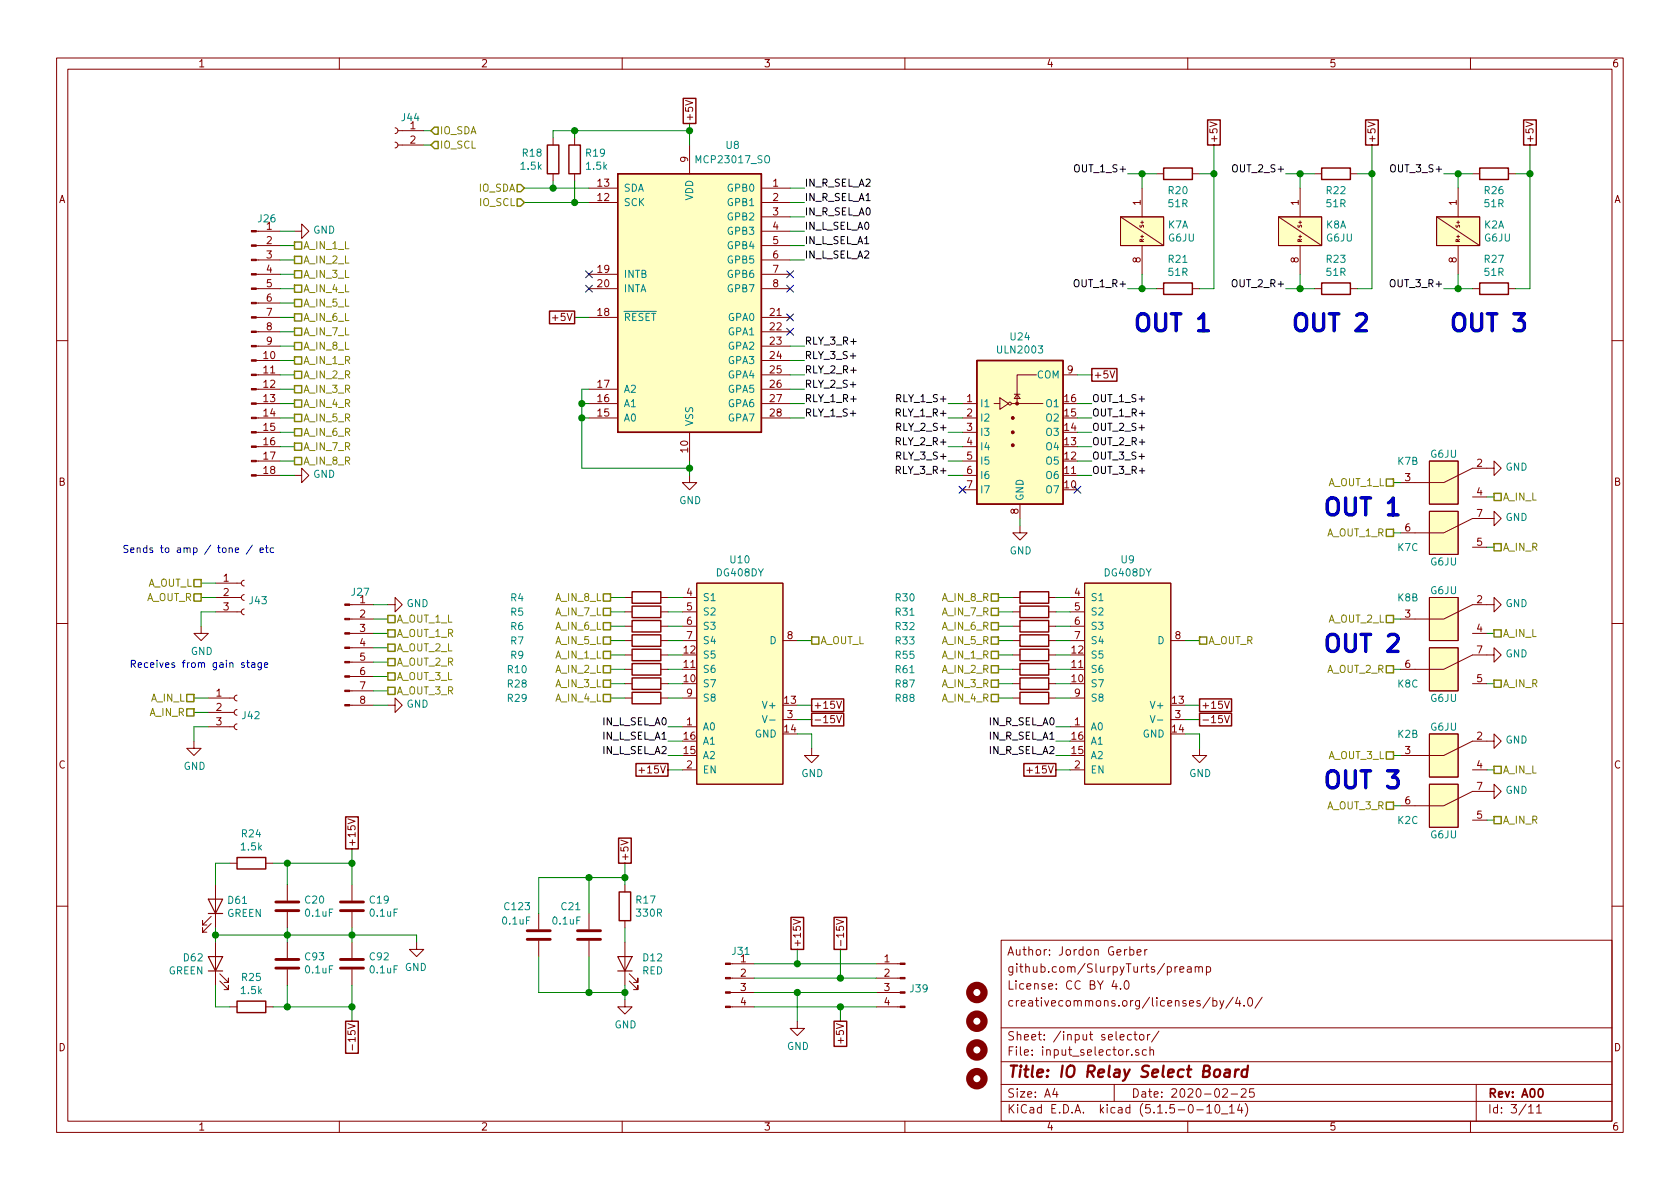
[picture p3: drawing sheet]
<svg xmlns="http://www.w3.org/2000/svg" width="297mm" height="210mm" viewBox="0 0 297 210" stroke-linecap="round" stroke-linejoin="round" font-family="sans-serif">
<g fill="none" stroke="#840000" stroke-width=".18">
<path d="M10 10.3h277v189.9h-277zM12 12.2h273v186.1h-273zM60 10.3v1.9M110 10.3v1.9M121.2 17.7l1.3 .5-1.3 .4M160 10.3v1.9M210 10.3v1.9M260 10.3v1.9M69.8 25.1l.4 .2 .2 .2-.2 .5-.4 .2M69.8 22.6l.4 .1 .2 .3-.2 .4-.4 .2M70.4 25.6h4.5M70.4 23.1h4.5"/>
<path d="M97.8 24.4v1.2M97.8 30.7v1.3M101.6 24.4v1.2M101.6 30.7v1.3M104.1 33.3h5.1M104.1 35.8h5.1M121.9 25.6v5.1M134.6 33.3h5.1M134.6 35.8h5.1M134.6 38.3h5.1M198.1 38.3h7.6v5.1h-7.6zM198.1 38.3l7.6 5.1"/>
<path d="M201.9 33.3v5M204.5 30.7h1.2M210.8 30.7h1.3M213.9 21.6l1.3 .4-1.3 .4M226.1 38.3h7.6v5.1h-7.6zM226.1 38.3l7.6 5.1M229.9 33.3v5M232.4 30.7h1.3M238.8 30.7h1.2M241.9 21.6l1.2 .4-1.2 .4M254 38.3h7.6v5.1h-7.6zM254 38.3l7.6 5.1"/>
<path d="M257.8 33.3v5M260.3 30.7h1.3M266.7 30.7h1.3M269.8 21.6l1.3 .4-1.3 .4M45.3 58.7h4.2M45.3 56.1h4.2M45.3 53.6h4.2M45.3 51h4.2M45.3 48.5h4.2M45.3 46h4.2M45.3 43.4h4.2M45.3 40.9h4.2"/>
<path d="M52.1 40.9h1.2v-1.3l1.3 1.3-1.3 1.3v-1.3M104.1 56.1h5.1M104.1 51h5.1M104.1 48.5h5.1M134.6 58.7h5.1M134.6 56.1h5.1M134.6 51h5.1M134.6 48.5h5.1M134.6 46h5.1M134.6 43.4h5.1M134.6 40.9h5.1M201.9 43.4v5.1"/>
<path d="M204.5 51h1.2M210.8 51h1.3M229.9 43.4v5.1M232.4 51h1.3M238.8 51h1.2M257.8 43.4v5.1M260.3 51h1.3M266.7 51h1.3M10 60.2h2M45.3 79h4.2M45.3 76.4h4.2M45.3 73.9h4.2"/>
<path d="M45.3 71.4h4.2M45.3 68.8h4.2M45.3 66.3h4.2M45.3 63.7h4.2M45.3 61.2h4.2M104.1 73.9h5.1M104.1 71.4h5.1M104.1 68.8h5.1M121.9 76.4v5.1M134.6 73.9h5.1M134.6 71.4h5.1M134.6 68.8h5.1"/>
<path d="M134.6 66.3h5.1M134.6 63.7h5.1M134.6 61.2h5.1M170.2 79h2.5M170.2 76.4h2.5M170.2 73.9h2.5M170.2 71.4h2.5M175.8 71.4h1M176.8 70.4l1.5 1-1.5 1zM178.8 71.4h5.6M179.3 69.7h1M179.8 69.7l.5 .8h-1z"/>
<path d="M183.3 66.3h-3.5v5.1M188 66.3h2.5M196.3 65.6l.4 1.2 .4-1.2M285 60.2h2M45.3 84.1h4.2M45.3 81.5h4.2M52.1 84.1h1.2v-1.3l1.3 1.3-1.3 1.2v-1.2M121.9 84.1v1.2h1.3l-1.3 1.3-1.3-1.3h1.3M170.2 84.1h2.5M170.2 81.5h2.5M170.2 86.6h2.5M180.3 93v1.2h1.3l-1.3 1.3-1.2-1.3h1.2"/>
<path d="M180.3 89.1v2.6M252.7 81.5h5.1v7.6h-5.1zM252.7 90.4h5.1v7.6h-5.1zM260.3 87.9h2.6M260.3 96.8h2.6M264.2 82.8v1.3l1.2-1.3-1.2-1.3v1.3h-3.9l-5 2.5h-7.7M264.2 91.7v1.3l1.2-1.3-1.2-1.3v1.3h-3.9l-5 2.5h-7.7M10 110.3h2M35.6 110.7v1.3h1.2l-1.2 1.3-1.3-1.3h1.3M38.1 108.2h4.6M38.1 105.7h4.6M38.1 103.1h4.6"/>
<path d="M43.2 107.7l-.3 .1-.2 .3 .1 .4 .4 .2M43.2 105.2l-.3 .1-.2 .3 .1 .4 .4 .2M43.2 102.6l-.3 .1-.2 .3 .1 .4 .4 .2M61.8 119.6h4.2M61.8 117.1h4.2M61.8 114.5h4.2M61.8 112h4.2M61.8 109.5h4.2M61.8 106.9h4.2M68.6 106.9h1.2v-1.2l1.3 1.2-1.3 1.3v-1.3M110.5 108.2h1.3M110.5 105.7h1.3"/>
<path d="M110.5 110.7h1.3M110.5 113.3h1.3M110.5 115.8h1.3M110.5 118.4h1.3M116.8 108.2h1.3M116.8 105.7h1.3M116.8 110.7h1.3M116.8 113.3h1.3M116.8 115.8h1.3M116.8 118.4h1.3M120.6 108.2h2.6M120.6 105.7h2.6"/>
<path d="M120.6 110.7h2.6M120.6 113.3h2.6M123.2 103.1h15.2v35.6h-15.2zM138.4 113.3h2.6M179.1 108.2h1.2M179.1 105.7h1.2M179.1 110.7h1.2M179.1 113.3h1.2M179.1 115.8h1.2M179.1 118.4h1.2M185.4 108.2h1.3M185.4 105.7h1.3"/>
<path d="M185.4 110.7h1.3M185.4 113.3h1.3M185.4 115.8h1.3M185.4 118.4h1.3M189.2 108.2h2.6M189.2 105.7h2.6M189.2 110.7h2.6M189.2 113.3h2.6M191.8 103.1h15.2v35.6h-15.2zM207 113.3h2.5M252.7 105.7h5.1v7.6h-5.1zM252.7 114.5h5.1v7.7h-5.1z"/>
<path d="M260.3 112h2.6M264.2 115.8v1.3l1.2-1.3-1.2-1.3v1.3h-3.9l-5 2.6h-7.7M264.2 106.9v1.3l1.2-1.3-1.2-1.2v1.2h-3.9l-5 2.6h-7.7M285 110.3h2M34.3 131.1v1.2h1.3l-1.3 1.3-1.3-1.3h1.3M36.8 128.5h4.6M36.8 123.4h4.6M36.8 126h4.6M41.9 128l-.3 .1-.2 .3 .1 .4 .4 .2M41.9 125.5l-.3 .1-.2 .3 .1 .4 .4 .2M41.9 122.9l-.3 .1-.2 .4 .1 .3 .4 .2M61.8 124.7h4.2"/>
<path d="M61.8 122.2h4.2M68.6 124.7h1.2v-1.3l1.3 1.3-1.3 1.3v-1.3M110.5 123.4h1.3M110.5 120.9h1.3M113 136.2h1M116.8 123.4h1.3M116.8 120.9h1.3M120.6 128.5h2.6M120.6 136.1h2.6M120.6 123.4h2.6M138.4 127.2h2.6M143.5 132.3v1.3h1.3l-1.3 1.3-1.3-1.3h1.3"/>
<path d="M147.9 126.5l.5 1.3 .4-1.3M147.9 124l.5 1.3 .4-1.3M179.1 123.4h1.2M179.1 120.9h1.2M181.6 136.2h.9M185.4 123.4h1.3M185.4 120.9h1.3M189.2 128.5h2.6M189.2 136.1h2.6M189.2 123.4h2.6M207 127.2h2.5M212.1 132.3v1.3h1.3l-1.3 1.3-1.3-1.3h1.3"/>
<path d="M216.5 124l.4 1.3 .5-1.3M216.5 126.5l.4 1.3 .5-1.3M252.7 129.8h5.1v7.6h-5.1zM252.7 138.7h5.1v7.6h-5.1zM260.3 136.1h2.6M260.3 120.9h2.6M264.2 139.9v1.3l1.2-1.3-1.2-1.2v1.2h-3.9l-5 2.6h-7.7M264.2 131.1v1.2l1.2-1.2-1.2-1.3v1.3h-3.9l-5 2.5h-7.7M38.1 156.5v7.6M40.6 152.6h1.3M47 152.6h1.3M50.8 156.5v2.8"/>
<path d="M61.5 144.8l1.3 .4-1.3 .5M62.2 156.5v2.8M109.8 148.6l1.2 .4-1.2 .4M110.5 156.5v1.2M260.3 145h2.6M10 160.2h2M37.3 163.3l-1.5 1.5v-.7v.7h.8M37.3 162l-1.5 1.6v-.8v.8h.8M38.1 166.6v7.6M38.9 173.5l1.5 1.5v-.8v.8h-.8M38.9 172.2l1.5 1.5v-.7v.7h-.8M40.6 178h1.3"/>
<path d="M47 178h1.3M50.8 161.3v2.8M50.8 166.6v2.8M50.8 171.4v2.8M62.2 161.3v2.8M62.2 166.6v2.8M62.2 171.4v2.8M73.7 166.6v1.3h-1.3l1.3 1.3 1.2-1.3h-1.2M95.2 161.5v2.8M95.2 166.4v2.8M104.1 161.5v2.8M104.1 166.4v2.8"/>
<path d="M110.5 176.8v1.2h1.3l-1.3 1.3-1.3-1.3h1.3M110.5 162.8v1.3M110.5 166.6v7.6M111.3 173.5l1.5 1.5v-.8v.8h-.8M111.3 172.2l1.5 1.5v-.7v.7h-.8M129.1 178h4.2M129.1 175.5h4.2M129.1 173h4.2M129.1 170.4h4.2M140.3 162.6l1.2 .4-1.2 .4M147.9 162.6l1.2 .4-1.2 .4M154.9 178h4.3"/>
<path d="M154.9 175.5h4.3M154.9 173h4.3M154.9 170.4h4.3M177 166.3h108v32h-108zM197 173.3l-.4 1.1h1M197.3 173.9v1M198.1 174.8v.1M198.9 173.6l.2-.2a.81 .81 0 0 1 .6 .6 .81 .81 0 0 1-.3 .8l-.1 .1a.79 .79 0 0 1-.4-1.3zM199.8 168l.4-.1 .3 .3-.1 .6-.2 .1-.4-.1M199.8 167.4v1.5M201 168.4l.8-.1-.1-.3-.4-.1-.3 .2 .1 .7h.6M202.4 167.9v1"/>
<path d="M202.8 167.9l-.3 .1-.1 .2M208.2 170.9l-.5 .3M208.6 171.4l.7-.1-.1-.3-.4-.1-.2 .2 .1 .8h.5M210 171h.5l.1 .9M210.6 171.3l-.5 .1-.2 .2 .1 .3h.1h.5M211.3 171.1l.2-.2 .4 .1 .1 .9M211.3 170.9v1M212 171.1l.2-.2 .3 .1 .1 .9M213.3 171l.4-.1 .3 .3v.6l-.3 .1h-.4M213.3 170.9v1.5M214 176.3l-1.3 2M214.5 177l.4-.1 .3 .3-.1 .6-.2 .1-.4-.1"/>
<path d="M214.5 176.4v1.5M215.7 176.9l.3 1M216.4 176.9l-.5 1.4-.2 .1M218 176.3l-1.3 2M218.8 176.3l-.3 1.1h.9M219.2 176.9v1M220 177.8v.1M220.8 176.5l.2-.1a.8 .8 0 0 1 .5 .8 .8 .8 0 0 1-.5 .7 1 1 0 0 1-.2-1.4zM223.2 176.3l-1.3 2M285 160.2h2M60 198.3v1.9M62.3 184.7v1"/>
<path d="M110 198.3v1.9M141 180.6v1.3h1.2l-1.2 1.2-1.3-1.2h1.3M160 198.3v1.9M177 194.8h108M177 191.8h108M177 187.8h108M177 181.8h108M186.5 192.5l-.4 1h1M186.8 193v1M197 191.8v3M200.1 183l-.5-.1-.3 .3 .2 .6h.6M200.1 186.5v.1"/>
<path d="M200.5 182.9h.5M200.7 182.4v1.3l.3 .2M201.3 185.7l-.3-.1-.2 .2v.2l.5 .2v.3h-.5M201.5 183.1l.3-.2 .4 .2v.7l-.2 .1-.5-.1zM202.7 185.7l-.4-.1-.3 .3 .1 .6h.6M202.9 182.9v1M203.3 185.7l.3-.1 .3 .1 .1 .9M203.3 182.9l-.4 .3M203.3 185.1v1.5M204.9 182.3l-1.3 2M210 198.3v1.9M211.6 196.3h1.2"/>
<path d="M213.4 195.8l.4-.5v1.5M213.4 196.8h.8M215 195.4l.3-.1a.94 .94 0 0 1 0 1.5 .8 .8 0 0 1-.6-.6 .8 .8 0 0 1 .3-.8zM216 197h1.1M216.2 192.7l.2-.2h.4l.2 .5-.9 1h.9M217.4 195.8l.4-.5v1.5M217.4 196.8h.8M217.7 193.5h1.1M219.2 195.2l-.4 1.1h.9M219.5 192.7l.2-.2h.3l.3 .2v.3v.2l-.9 .8h.9M219.5 195.8v1M220.2 195.1a1.71 1.71 0 0 1 0 2.3"/>
<path d="M221.7 192.5h-.7l-.1 .7 .2-.1 .5 .1 .2 .2-.1 .5-.2 .1-.6-.1M260 198.3v1.9M261 191.8v6.5M270.3 195.8l.4-.5v1.5M270.3 196.8h.8M271.7 195.8l.4-.5v1.5M271.7 196.8h.8"/>
<circle cx="178.6" cy="71.4" r=".25"/>
</g>
<path d="M272.1 192.7l.2-.2a.8 .8 0 0 1 .5 .8 .8 .8 0 0 1-.5 .7l-.2-.1-.1-.4z" fill="none" stroke="#840000" stroke-width=".3"/>
<path d="M214.8 189.3a.53 .53 0 0 1 .5-.2 .53 .53 0 0 1 .4 .4v.6a.54 .54 0 0 1-.5 .4 .54 .54 0 0 1-.6-.4zM216.6 189.2h.8l-.1 1.2M217.4 189.6l-.6 .1a.4 .4 0 0 0-.4 .3 .4 .4 0 0 0 .3 .4l.6-.1M218.5 189.1l-.2 1.3M219 189.1a.55 .55 0 0 0-.6 .4M220.5 189.2a.68 .68 0 0 0-.9 .3v.8l.2 .1 .6-.1M220.6 188.4l-.2 2" fill="none" stroke="#840000" stroke-width=".41"/>
<path d="M48.8 159.5h4M60.2 159.5h4.1M48.8 169.7h4M48.8 171.2h4M48.8 161h4M60.2 169.7h4.1M60.2 171.2h4.1M60.2 161h4.1M93.2 166.1h4.1M93.2 164.6h4.1M102.1 166.1h4.1M102.1 164.6h4.1" fill="none" stroke="#840000" stroke-width=".51"/>
<g fill="none" stroke="#840000" stroke-width="1.3">
<circle cx="172.7" cy="175.5" r="1.27"/>
<circle cx="172.7" cy="185.7" r="1.27"/>
<circle cx="172.7" cy="190.7" r="1.27"/>
<circle cx="172.7" cy="180.6" r="1.27"/>
</g>
<g fill="#840000" stroke="#840000" stroke-width=".18">
<path d="M44.4 83.9h.9v.3h-.9z"/>
<path d="M44.4 81.4h.9v.3h-.9z"/>
<path d="M44.4 78.9h.9v.2h-.9z"/>
<path d="M44.4 76.3h.9v.3h-.9z"/>
<path d="M44.4 73.8h.9v.2h-.9z"/>
<path d="M44.4 71.2h.9v.3h-.9z"/>
<path d="M44.4 68.7h.9v.3h-.9z"/>
<path d="M44.4 66.2h.9v.2h-.9z"/>
<path d="M44.4 63.6h.9v.3h-.9z"/>
<path d="M44.4 61.1h.9v.2h-.9z"/>
<path d="M44.4 58.5h.9v.3h-.9z"/>
<path d="M44.4 56h.9v.3h-.9z"/>
<path d="M44.4 53.5h.9v.2h-.9z"/>
<path d="M44.4 50.9h.9v.3h-.9z"/>
<path d="M44.4 48.4h.9v.2h-.9z"/>
<path d="M44.4 45.8h.9v.3h-.9z"/>
<path d="M44.4 43.3h.9v.3h-.9z"/>
<path d="M44.4 40.8h.9v.2h-.9z"/>
<path d="M61 124.6h.8v.2h-.8z"/>
<path d="M61 122h.8v.3h-.8z"/>
<path d="M61 119.5h.8v.3h-.8z"/>
<path d="M61 117h.8v.2h-.8z"/>
<path d="M61 114.4h.8v.3h-.8z"/>
<path d="M61 111.9h.8v.2h-.8z"/>
<path d="M61 109.3h.8v.3h-.8z"/>
<path d="M61 106.8h.8v.3h-.8z"/>
<path d="M128.3 177.9h.8v.3h-.8z"/>
<path d="M128.3 175.4h.8v.2h-.8z"/>
<path d="M128.3 172.8h.8v.3h-.8z"/>
<path d="M128.3 170.3h.8v.3h-.8z"/>
<path d="M159.2 177.9h.8v.3h-.8z"/>
<path d="M159.2 175.4h.8v.2h-.8z"/>
<path d="M159.2 172.8h.8v.3h-.8z"/>
<path d="M159.2 170.3h.8v.3h-.8z"/>
<circle cx="179.1" cy="78.7" r=".25"/>
<circle cx="179.1" cy="76.4" r=".25"/>
<circle cx="179.1" cy="73.9" r=".25"/>
<circle cx="179.8" cy="71.4" r=".25"/>
</g>
<g fill="#ffffc2" stroke="#ffffc2" stroke-width=".18">
<path d="M191.8 103.1h15.2v35.6h-15.2z"/>
<path d="M123.2 103.1h15.2v35.6h-15.2z"/>
<path d="M252.7 81.5h5.1v7.6h-5.1z"/>
<path d="M252.7 129.8h5.1v7.6h-5.1z"/>
<path d="M252.7 138.7h5.1v7.6h-5.1z"/>
<path d="M198.1 38.3h7.6v5.1h-7.6z"/>
<path d="M226.1 38.3h7.6v5.1h-7.6z"/>
<path d="M109.2 30.7h25.4v45.7h-25.4z"/>
<path d="M254 38.3h7.6v5.1h-7.6z"/>
<path d="M172.7 63.7h15.3v25.4h-15.3z"/>
<path d="M252.7 90.4h5.1v7.6h-5.1z"/>
<path d="M252.7 105.7h5.1v7.6h-5.1z"/>
<path d="M252.7 114.5h5.1v7.7h-5.1z"/>
</g>
<path d="M134.8 126.5l.4 1.3 .4-1.3M136.1 127.3h.9M203.4 126.5l.4 1.3 .4-1.3M204.6 127.3h1" fill="none" stroke="#008484" stroke-width=".18"/>
<g fill="none" stroke="#840000" stroke-width=".25">
<path d="M120.8 17.4h2.2v4.4h-2.2zM96.8 25.6h2v5.1h-2zM100.6 25.6h2v5.1h-2zM109.2 30.7h25.4v45.7h-25.4zM205.7 29.7h5.1v2h-5.1zM213.5 21.2h2.2v4.4h-2.2zM233.7 29.7h5.1v2h-5.1zM241.5 21.2h2.2v4.4h-2.2zM261.6 29.7h5.1v2h-5.1zM269.4 21.2h2.2v4.4h-2.2zM97.2 55h4.4v2.2h-4.4zM205.7 50h5.1v2.1h-5.1z"/>
<path d="M233.7 50h5.1v2.1h-5.1zM261.6 50h5.1v2.1h-5.1zM172.7 63.7h15.3v25.4h-15.3zM193 65.2h4.5v2.2h-4.5zM111.8 104.6h5v2.1h-5zM111.8 107.2h5v2h-5zM111.8 109.7h5v2.1h-5zM111.8 112.3h5v2h-5zM111.8 114.8h5v2h-5zM111.8 117.3h5v2.1h-5zM111.8 119.9h5v2h-5zM180.3 104.6h5.1v2.1h-5.1z"/>
<path d="M180.3 107.2h5.1v2h-5.1zM180.3 109.7h5.1v2.1h-5.1zM180.3 112.3h5.1v2h-5.1zM180.3 114.8h5.1v2h-5.1zM180.3 117.3h5.1v2.1h-5.1zM180.3 119.9h5.1v2h-5.1zM111.8 122.4h5v2.1h-5zM112.4 135h5.7v2.3h-5.7zM143.5 126.1h5.7v2.3h-5.7zM143.5 123.6h5.7v2.2h-5.7zM180.3 122.4h5.1v2.1h-5.1zM181 135h5.7v2.3h-5.7z"/>
<path d="M212.1 123.6h5.7v2.2h-5.7zM212.1 126.1h5.7v2.3h-5.7zM41.9 151.6h5.1v2.1h-5.1zM61.1 144.4h2.2v5.7h-2.2zM109.4 148.2h2.2v4.4h-2.2zM109.5 157.7h2v5.1h-2zM41.9 177h5.1v2.1h-5.1zM139.9 162.2h2.2v5.7h-2.2zM147.5 162.2h2.2v5.7h-2.2zM61.1 180.6h2.2v5.7h-2.2zM147.5 180.6h2.2v4.4h-2.2z"/>
</g>
<path d="M36.8 159h2.6l-1.3 2.5zM36.8 169.2h2.6l-1.3 2.5zM36.8 171.7h2.6M36.8 161.5h2.6M109.2 169.2h2.6l-1.3 2.5zM109.2 171.7h2.6" fill="none" stroke="#840000" stroke-width=".2"/>
<g fill="none" stroke="#008400" stroke-width=".18">
<path d="M74.9 23.1h1.3M74.9 25.6h1.3M92.7 35.8h11.4M92.7 33.3h11.4M97.8 32v1.3M101.6 23.1v1.3M101.6 32v3.8M121.9 23.1h-24.1v1.3M121.9 21.8v3.8M139.7 35.8h2.5M139.7 33.3h2.5M139.7 38.3h2.5"/>
<path d="M199.4 30.7h5.1M201.9 30.7v2.6M212.1 30.7h2.5M214.6 25.6v25.4h-2.5M227.3 30.7h5.1M229.9 30.7v2.6M240 30.7h2.6M242.6 25.6v25.4h-2.6M255.3 30.7h5M257.8 30.7v2.6M268 30.7h2.5M270.5 25.6v25.4h-2.5"/>
<path d="M49.5 56.1h2.6M49.5 53.6h2.6M49.5 51h2.6M49.5 58.7h2.6M49.5 46h2.6M49.5 48.5h2.6M49.5 43.4h2.6M49.5 40.9h2.6M101.6 56.1h2.5M139.7 46h2.5M139.7 43.4h2.5M139.7 40.9h2.5"/>
<path d="M199.4 51h5.1M201.9 48.5v2.5M227.3 51h5.1M229.9 48.5v2.5M255.3 51h5M257.8 48.5v2.5M49.5 79h2.6M49.5 76.4h2.6M49.5 66.3h2.6M49.5 71.4h2.6M49.5 73.9h2.6M49.5 68.8h2.6"/>
<path d="M49.5 63.7h2.6M49.5 61.2h2.6M102.9 71.4h1.2M102.9 73.9h1.2M104.1 68.8h-1.2v14h19M139.7 66.3h2.5M139.7 71.4h2.5M139.7 73.9h2.5M139.7 68.8h2.5M139.7 63.7h2.5M139.7 61.2h2.5M167.6 79h2.6"/>
<path d="M167.6 76.4h2.6M167.6 71.4h2.6M167.6 73.9h2.6M190.5 79h2.5M190.5 76.4h2.5M190.5 66.3h2.5M190.5 71.4h2.5M190.5 73.9h2.5M49.5 81.5h2.6M49.5 84.1h2.6M121.9 81.5v2.6M167.6 81.5h2.6"/>
<path d="M167.6 84.1h2.6M180.3 91.7v1.3M190.5 81.5h2.5M190.5 84.1h2.5M246.4 94.2h1.2M246.4 85.3h1.2M262.9 96.8h1.3M262.9 87.9h1.3M35.6 105.7h2.5M35.6 103.1h2.5M38.1 108.2h-2.5v2.5M66 109.5h2.6"/>
<path d="M66 112h2.6M66 117.1h2.6M66 114.5h2.6M66 119.6h2.6M66 106.9h2.6M107.9 118.4h2.6M107.9 115.8h2.6M107.9 113.3h2.6M107.9 110.7h2.6M107.9 108.2h2.6M107.9 105.7h2.6M118.1 118.4h2.5"/>
<path d="M118.1 115.8h2.5M118.1 113.3h2.5M118.1 110.7h2.5M118.1 108.2h2.5M118.1 105.7h2.5M141 113.3h2.5M176.5 118.4h2.6M176.5 115.8h2.6M176.5 113.3h2.6M176.5 110.7h2.6M176.5 108.2h2.6M176.5 105.7h2.6"/>
<path d="M186.7 118.4h2.5M186.7 115.8h2.5M186.7 113.3h2.5M186.7 110.7h2.5M186.7 108.2h2.5M186.7 105.7h2.5M209.5 113.3h2.6M246.4 118.4h1.2M246.4 109.5h1.2M262.9 112h1.3M34.3 123.4h2.5M34.3 126h2.5"/>
<path d="M36.8 128.5h-2.5v2.6M66 122.2h2.6M66 124.7h2.6M107.9 120.9h2.6M107.9 123.4h2.6M118.1 120.9h2.5M118.1 123.4h2.5M118.1 128.5h2.5M118.1 133.6h2.5M118.1 136.1h2.5M118.1 131.1h2.5M141 124.7h2.5"/>
<path d="M141 127.2h2.5M141 129.8h2.5v2.5M176.5 120.9h2.6M176.5 123.4h2.6M186.7 120.9h2.5M186.7 123.4h2.5M186.7 128.5h2.5M186.7 133.6h2.5M186.7 136.1h2.5M186.7 131.1h2.5M209.5 124.7h2.6M209.5 127.2h2.6"/>
<path d="M209.5 129.8h2.6v2.5M246.4 133.6h1.2M262.9 120.9h1.3M262.9 136.1h1.3M40.6 152.6h-2.5v3.9M48.3 152.6h13.9M50.8 152.6v3.9M62.2 150.1v6.4M104.1 155.2v6.3M110.5 152.6v3.9M110.5 155.2h-15.3v6.3M246.4 142.5h1.2"/>
<path d="M262.9 145h1.3M38.1 165.3h35.6v1.3M38.1 174.2v3.8h2.5M38.1 164.1v2.5M48.3 178h13.9M50.8 164.1v2.5M50.8 174.2v3.8M62.2 164.1v2.5M62.2 174.2v6.4M95.2 169.2v6.3h15.3M104.1 169.2v6.3M110.5 164.1v2.5"/>
<path d="M110.5 174.2v2.6M133.3 173h21.6M133.3 175.5h21.6M133.3 178h21.6M133.3 170.4h21.6M141 167.9v2.5M141 175.5v5.1M148.6 167.9v5.1M148.6 178v2.6"/>
</g>
<g fill="none" stroke="#848400" stroke-width=".25">
<path d="M76.8 22.5h.7v1.2h-.7l-.6-.6zM76.8 25h.7v1.3h-.7l-.6-.7zM91.4 32.6h.7l.6 .7-.6 .6h-.7zM91.4 35.2h.7l.6 .6-.6 .6h-.7zM52.1 58h1.2v1.3h-1.2zM52.1 42.8h1.2v1.3h-1.2zM52.1 47.9h1.2v1.2h-1.2zM52.1 45.3h1.2v1.3h-1.2zM52.1 50.4h1.2v1.3h-1.2zM52.1 53h1.2v1.2h-1.2zM52.1 55.5h1.2v1.3h-1.2zM52.1 68.2h1.2v1.3h-1.2z"/>
<path d="M52.1 65.7h1.2v1.2h-1.2zM52.1 70.7h1.2v1.3h-1.2zM52.1 63.1h1.2v1.3h-1.2zM52.1 75.8h1.2v1.3h-1.2zM52.1 78.4h1.2v1.2h-1.2zM52.1 73.3h1.2v1.2h-1.2zM52.1 60.6h1.2v1.2h-1.2zM52.1 80.9h1.2v1.3h-1.2zM245.1 84.7h1.3v1.3h-1.3zM245.1 93.6h1.3v1.3h-1.3zM264.2 87.2h1.2v1.3h-1.2zM264.2 96.1h1.2v1.3h-1.2z"/>
<path d="M34.3 105h1.3v1.3h-1.3zM34.3 102.5h1.3v1.3h-1.3zM68.6 111.4h1.2v1.2h-1.2zM68.6 108.8h1.2v1.3h-1.2zM68.6 113.9h1.2v1.3h-1.2zM68.6 116.5h1.2v1.2h-1.2zM68.6 119h1.2v1.3h-1.2zM106.7 115.2h1.2v1.3h-1.2zM106.7 117.7h1.2v1.3h-1.2zM106.7 112.6h1.2v1.3h-1.2zM106.7 110.1h1.2v1.3h-1.2zM106.7 107.6h1.2v1.2h-1.2z"/>
<path d="M106.7 105h1.2v1.3h-1.2zM143.5 112.6h1.3v1.3h-1.3zM175.3 105h1.2v1.3h-1.2zM175.3 107.6h1.2v1.2h-1.2zM175.3 110.1h1.2v1.3h-1.2zM175.3 112.6h1.2v1.3h-1.2zM175.3 117.7h1.2v1.3h-1.2zM175.3 115.2h1.2v1.3h-1.2zM212.1 112.6h1.3v1.3h-1.3zM245.1 108.8h1.3v1.3h-1.3zM245.1 117.7h1.3v1.3h-1.3zM264.2 111.4h1.2v1.2h-1.2z"/>
<path d="M33 125.3h1.3v1.3h-1.3zM33 122.8h1.3v1.3h-1.3zM68.6 121.5h1.2v1.3h-1.2zM106.7 120.3h1.2v1.2h-1.2zM106.7 122.8h1.2v1.3h-1.2zM175.3 122.8h1.2v1.3h-1.2zM175.3 120.3h1.2v1.2h-1.2zM245.1 133h1.3v1.2h-1.3zM264.2 135.5h1.2v1.3h-1.2zM264.2 120.3h1.2v1.2h-1.2zM245.1 141.9h1.3v1.2h-1.3zM264.2 144.4h1.2v1.3h-1.2z"/>
</g>
<g fill="none" stroke="#0000c2" stroke-width=".18">
<path d="M41.6 97.3l.6-.1v-.3h-.4l-.2 .1 .1 .7h.5M44.6 96.4l-1.1 1.6M46 97.3l.6-.1-.1-.3h-.3l-.2 .1v.7h.5M46.9 96.9h.5M47.1 96.4v1.1l.3 .2M48.4 96.9h-.4l-.2 .2 .1 .6h.5M43.6 117.2h.5M43.8 116.8v1.1l.3 .1M44.5 117.2h.5l.1 .8M45.1 117.5h-.5l-.2 .2 .1 .3h.6M46.2 117.2v1.1l-.2 .2-.3-.1M46.2 117.2h-.4l-.2 .2 .1 .6h.5"/>
<path d="M46.8 117.6l.5-.1v-.3h-.4l-.1 .2v.6h.5"/>
</g>
<path d="M245.5 91.1h1.7" fill="none" stroke="#0000c2" stroke-width=".61"/>
<g fill="#008400" stroke="#008400" stroke-width=".25">
<circle cx="62.2" cy="178" r=".51"/>
<circle cx="62.2" cy="152.6" r=".51"/>
<circle cx="62.2" cy="165.3" r=".51"/>
<circle cx="270.5" cy="30.7" r=".51"/>
<circle cx="148.6" cy="173" r=".51"/>
<circle cx="148.6" cy="178" r=".51"/>
<circle cx="141" cy="170.4" r=".51"/>
<circle cx="50.8" cy="152.6" r=".51"/>
<circle cx="201.9" cy="30.7" r=".51"/>
<circle cx="229.9" cy="51" r=".51"/>
<circle cx="257.8" cy="30.7" r=".51"/>
<circle cx="97.8" cy="33.3" r=".51"/>
<circle cx="101.6" cy="35.8" r=".51"/>
<circle cx="121.9" cy="23.1" r=".51"/>
<circle cx="101.6" cy="23.1" r=".51"/>
<circle cx="110.5" cy="175.5" r=".51"/>
<circle cx="110.5" cy="155.2" r=".51"/>
<circle cx="257.8" cy="51" r=".51"/>
<circle cx="38.1" cy="165.3" r=".51"/>
<circle cx="104.1" cy="175.5" r=".51"/>
<circle cx="50.8" cy="178" r=".51"/>
<circle cx="141" cy="175.5" r=".51"/>
<circle cx="104.1" cy="155.2" r=".51"/>
<circle cx="121.9" cy="82.8" r=".51"/>
<circle cx="229.9" cy="30.7" r=".51"/>
<circle cx="214.6" cy="30.7" r=".51"/>
<circle cx="102.9" cy="73.9" r=".51"/>
<circle cx="50.8" cy="165.3" r=".51"/>
<circle cx="201.9" cy="51" r=".51"/>
<circle cx="242.6" cy="30.7" r=".51"/>
<circle cx="102.9" cy="71.4" r=".51"/>
</g>
<g fill="none" stroke="#000084" stroke-width=".18">
<path d="M103.5 47.9l1.2 1.2M103.5 50.4l1.2 1.3M104.7 47.9l-1.2 1.2M104.7 50.4l-1.2 1.3M139.1 50.4l1.2 1.3M139.1 47.9l1.2 1.2M139.1 55.5l1.2 1.2M139.1 58.1l1.2 1.2M140.3 50.4l-1.2 1.3M140.3 47.9l-1.2 1.2M140.3 55.5l-1.2 1.2M140.3 58.1l-1.2 1.2"/>
<path d="M169.6 86l1.2 1.2M170.8 86l-1.2 1.2M189.9 86l1.2 1.2M191.1 86l-1.2 1.2"/>
</g>
<g font-size="4.2" fill="#0000c2">
<text x="202.3" y="58.6">OUT 1</text>
<text x="230.3" y="58.6">OUT 2</text>
<text x="258.2" y="58.6">OUT 3</text>
<text x="233.7" y="91.2">OUT 1</text>
<text x="233.7" y="115.3">OUT 2</text>
<text x="233.7" y="139.5">OUT 3</text>
</g>
<text font-size="2.8" fill="#840000" x="178" y="190.5">Title: IO Relay Select Board</text>
<g font-size="2.1" fill="#840000">
<text x="178" y="172">github.com/SlurpyTurts/preamp</text>
<text x="178" y="169">Author: Jordon Gerber</text>
<text x="178" y="178">creativecommons.org/licenses/by/4.0/</text>
<text x="178" y="175">License: CC BY 4.0</text>
<text x="178" y="184">Sheet: /input selector/</text>
<text x="178" y="186.7">File: input_selector.sch</text>
<text x="178" y="196.9">KiCad E.D.A. kicad (5.1.5-0-10_14)</text>
<text x="178" y="194.1">Size: A4</text>
<text x="200" y="194.1">Date: 2020-02-25</text>
<text x="263" y="194.1">Rev: A00</text>
<text x="263" y="196.9">Id: 3/11</text>
</g>
<g font-size="1.8" fill="#840000">
<text x="35" y="11.9">1</text>
<text x="85" y="11.9">2</text>
<text x="135" y="11.9">3</text>
<text x="185" y="11.9">4</text>
<text x="235" y="11.9">5</text>
<text x="285" y="11.9">6</text>
<text x="72.5" y="22.9">1</text>
<text x="122.6" y="21.6" transform="rotate(-90 122.6 21.6)">+5V</text>
<text x="72.5" y="25.4">2</text>
<text x="121.7" y="28.7" transform="rotate(-90 121.7 28.7)">9</text>
<text x="215.3" y="25.4" transform="rotate(-90 215.3 25.4)">+5V</text>
<text x="243.2" y="25.4" transform="rotate(-90 243.2 25.4)">+5V</text>
<text x="271.1" y="25.4" transform="rotate(-90 271.1 25.4)">+5V</text>
<text x="10.4" y="35.9">A</text>
<text x="105.7" y="35.6">12</text>
<text x="105.7" y="33">13</text>
<text x="136.7" y="33">1</text>
<text x="136.7" y="35.6">2</text>
<text x="285.4" y="35.9">A</text>
<text x="47.1" y="40.6">1</text>
<text x="136.7" y="38.1">3</text>
<text x="136.7" y="40.6">4</text>
<text x="201.7" y="36.3" transform="rotate(-90 201.7 36.3)">1</text>
<text x="229.6" y="36.3" transform="rotate(-90 229.6 36.3)">1</text>
<text x="257.6" y="36.3" transform="rotate(-90 257.6 36.3)">1</text>
<text x="47.1" y="43.2">2</text>
<text x="47.1" y="45.7">3</text>
<text x="136.7" y="43.2">5</text>
<text x="136.7" y="45.7">6</text>
<text x="201.7" y="46.5" transform="rotate(-90 201.7 46.5)">8</text>
<text x="229.6" y="46.5" transform="rotate(-90 229.6 46.5)">8</text>
<text x="257.6" y="46.5" transform="rotate(-90 257.6 46.5)">8</text>
<text x="47.1" y="48.3">4</text>
<text x="47.1" y="50.8">5</text>
<text x="47.1" y="53.3">6</text>
<text x="105.7" y="48.3">19</text>
<text x="105.7" y="50.8">20</text>
<text x="136.7" y="48.3">7</text>
<text x="136.7" y="50.8">8</text>
<text x="47.1" y="55.9">7</text>
<text x="47.1" y="58.4">8</text>
<text x="98.1" y="56.8">+5V</text>
<text x="105.7" y="55.9">18</text>
<text x="136.2" y="55.9">21</text>
<text x="136.2" y="58.4">22</text>
<text x="46.7" y="63.5">10</text>
<text x="47.1" y="61">9</text>
<text x="136.2" y="61">23</text>
<text x="136.2" y="63.5">24</text>
<text x="46.7" y="66">11</text>
<text x="46.7" y="68.6">12</text>
<text x="46.7" y="71.1">13</text>
<text x="105.7" y="71.1">16</text>
<text x="105.7" y="68.6">17</text>
<text x="136.2" y="66">25</text>
<text x="136.2" y="68.6">26</text>
<text x="136.2" y="71.1">27</text>
<text x="171" y="71.1">1</text>
<text x="188.3" y="71.1">16</text>
<text x="188.7" y="66">9</text>
<text x="193.3" y="66.9">+5V</text>
<text x="46.7" y="73.7">14</text>
<text x="46.7" y="76.2">15</text>
<text x="105.7" y="73.7">15</text>
<text x="136.2" y="73.7">28</text>
<text x="171" y="73.7">2</text>
<text x="171" y="76.2">3</text>
<text x="188.3" y="76.2">14</text>
<text x="188.3" y="73.7">15</text>
<text x="46.7" y="78.7">16</text>
<text x="46.7" y="81.3">17</text>
<text x="46.7" y="83.8">18</text>
<text x="121.7" y="80" transform="rotate(-90 121.7 80)">10</text>
<text x="171" y="78.7">4</text>
<text x="171" y="81.3">5</text>
<text x="171" y="83.8">6</text>
<text x="188.3" y="83.8">11</text>
<text x="188.3" y="81.3">12</text>
<text x="188.3" y="78.7">13</text>
<text x="261.1" y="82.5">2</text>
<text x="10.4" y="85.9">B</text>
<text x="171" y="86.4">7</text>
<text x="188.3" y="86.4">10</text>
<text x="248.4" y="85.1">3</text>
<text x="261.1" y="87.6">4</text>
<text x="285.4" y="85.9">B</text>
<text x="180.1" y="90.9" transform="rotate(-90 180.1 90.9)">8</text>
<text x="248.4" y="94">6</text>
<text x="261.1" y="91.4">7</text>
<text x="261.1" y="96.5">5</text>
<text x="39.5" y="102.9">1</text>
<text x="39.5" y="105.4">2</text>
<text x="39.5" y="107.9">3</text>
<text x="63.7" y="106.7">1</text>
<text x="121.4" y="105.4">4</text>
<text x="121.4" y="107.9">5</text>
<text x="190" y="105.4">4</text>
<text x="190" y="107.9">5</text>
<text x="261.1" y="106.7">2</text>
<text x="63.7" y="109.2">2</text>
<text x="63.7" y="111.8">3</text>
<text x="121.4" y="110.5">6</text>
<text x="121.4" y="113">7</text>
<text x="139.2" y="113">8</text>
<text x="190" y="110.5">6</text>
<text x="190" y="113">7</text>
<text x="207.8" y="113">8</text>
<text x="248.4" y="109.2">3</text>
<text x="261.1" y="111.8">4</text>
<text x="63.7" y="114.3">4</text>
<text x="63.7" y="116.8">5</text>
<text x="63.7" y="119.4">6</text>
<text x="121" y="118.1">11</text>
<text x="121" y="115.6">12</text>
<text x="189.5" y="118.1">11</text>
<text x="189.5" y="115.6">12</text>
<text x="248.4" y="118.1">6</text>
<text x="261.1" y="115.6">7</text>
<text x="38.3" y="123.2">1</text>
<text x="38.3" y="125.7">2</text>
<text x="63.7" y="121.9">7</text>
<text x="63.7" y="124.5">8</text>
<text x="121" y="120.6">10</text>
<text x="121.4" y="123.2">9</text>
<text x="138.7" y="124.5">13</text>
<text x="143.8" y="125.3">+15V</text>
<text x="189.5" y="120.6">10</text>
<text x="190" y="123.2">9</text>
<text x="207.3" y="124.5">13</text>
<text x="212.3" y="125.3">+15V</text>
<text x="261.1" y="120.6">5</text>
<text x="38.3" y="128.3">3</text>
<text x="121" y="130.8">16</text>
<text x="121.4" y="128.3">1</text>
<text x="138.7" y="129.5">14</text>
<text x="139.2" y="127">3</text>
<text x="143.8" y="127.9">-15V</text>
<text x="189.5" y="130.8">16</text>
<text x="190" y="128.3">1</text>
<text x="207.3" y="129.5">14</text>
<text x="207.8" y="127">3</text>
<text x="212.3" y="127.9">-15V</text>
<text x="261.1" y="130.8">2</text>
<text x="10.4" y="135.9">C</text>
<text x="113.7" y="136.8">+15V</text>
<text x="121" y="133.3">15</text>
<text x="121.4" y="135.9">2</text>
<text x="182.2" y="136.8">+15V</text>
<text x="189.5" y="133.3">15</text>
<text x="190" y="135.9">2</text>
<text x="248.4" y="133.3">3</text>
<text x="261.1" y="135.9">4</text>
<text x="285.4" y="135.9">C</text>
<text x="248.4" y="142.2">6</text>
<text x="261.1" y="139.7">7</text>
<text x="62.9" y="149.9" transform="rotate(-90 62.9 149.9)">+15V</text>
<text x="261.1" y="144.8">5</text>
<text x="111.1" y="152.4" transform="rotate(-90 111.1 152.4)">+5V</text>
<text x="141.6" y="167.6" transform="rotate(-90 141.6 167.6)">+15V</text>
<text x="149.2" y="167.6" transform="rotate(-90 149.2 167.6)">-15V</text>
<text x="131" y="170.2">1</text>
<text x="131" y="172.7">2</text>
<text x="156.4" y="170.2">1</text>
<text x="156.4" y="172.7">2</text>
<text x="131" y="175.3">3</text>
<text x="131" y="177.8">4</text>
<text x="156.4" y="175.3">3</text>
<text x="156.4" y="177.8">4</text>
<text x="10.4" y="185.9">D</text>
<text x="62.9" y="184.6" transform="rotate(-90 62.9 184.6)">-15V</text>
<text x="149.2" y="184" transform="rotate(-90 149.2 184)">+5V</text>
<text x="285.4" y="185.9">D</text>
<text x="35" y="199.9">1</text>
<text x="85" y="199.9">2</text>
<text x="135" y="199.9">3</text>
<text x="185" y="199.9">4</text>
<text x="235" y="199.9">5</text>
<text x="285" y="199.9">6</text>
</g>
<g font-size="1.8" fill="#008484">
<text x="71.1" y="21.4">J44</text>
<text x="92.5" y="27.7">R18</text>
<text x="103.7" y="27.7">R19</text>
<text x="123.3" y="28.9">MCP23017_SO</text>
<text x="128.4" y="26.3">U8</text>
<text x="92.2" y="30">1.5k</text>
<text x="103.8" y="30">1.5k</text>
<text x="110.2" y="33.9">SDA</text>
<text x="122.6" y="35.5" transform="rotate(-90 122.6 35.5)">VDD</text>
<text x="128.8" y="33.9">GPB0</text>
<text x="206.7" y="34.3">R20</text>
<text x="234.6" y="34.3">R22</text>
<text x="262.5" y="34.3">R26</text>
<text x="45.7" y="39.3">J26</text>
<text x="55.4" y="41.3">GND</text>
<text x="110.2" y="36.4">SCK</text>
<text x="128.8" y="36.4">GPB1</text>
<text x="128.8" y="39">GPB2</text>
<text x="128.8" y="41.5">GPB3</text>
<text x="206.6" y="40.4">K7A</text>
<text x="206.7" y="36.6">51R</text>
<text x="234.5" y="40.4">K8A</text>
<text x="234.6" y="36.6">51R</text>
<text x="262.4" y="40.4">K2A</text>
<text x="262.5" y="36.6">51R</text>
<text x="128.8" y="44.1">GPB4</text>
<text x="128.8" y="46.6">GPB5</text>
<text x="206.6" y="42.7">G6JU</text>
<text x="206.7" y="46.5">R21</text>
<text x="234.5" y="42.7">G6JU</text>
<text x="234.6" y="46.5">R23</text>
<text x="262.5" y="42.7">G6JU</text>
<text x="262.5" y="46.5">R27</text>
<text x="110.2" y="49.1">INTB</text>
<text x="110.2" y="51.7">INTA</text>
<text x="128.8" y="49.1">GPB6</text>
<text x="128.8" y="51.7">GPB7</text>
<text x="206.7" y="48.8">51R</text>
<text x="234.6" y="48.8">51R</text>
<text x="262.5" y="48.8">51R</text>
<text x="110.2" y="56.8">RESET</text>
<text x="128.8" y="56.8">GPA0</text>
<text x="128.8" y="59.3">GPA1</text>
<text x="128.8" y="61.8">GPA2</text>
<text x="128.8" y="64.4">GPA3</text>
<text x="176.6" y="62.5">ULN2003</text>
<text x="178.7" y="60.2">U24</text>
<text x="110.2" y="69.5">A2</text>
<text x="128.8" y="66.9">GPA4</text>
<text x="128.8" y="69.5">GPA5</text>
<text x="183.3" y="66.9">COM</text>
<text x="110.2" y="74.5">A0</text>
<text x="110.2" y="72">A1</text>
<text x="122.6" y="75.4" transform="rotate(-90 122.6 75.4)">VSS</text>
<text x="128.8" y="72">GPA6</text>
<text x="128.8" y="74.5">GPA7</text>
<text x="173.2" y="72">I1</text>
<text x="173.2" y="74.5">I2</text>
<text x="173.2" y="77.1">I3</text>
<text x="185.1" y="77.1">O3</text>
<text x="185.1" y="74.5">O2</text>
<text x="185.1" y="72">O1</text>
<text x="173.2" y="79.6">I4</text>
<text x="173.2" y="82.2">I5</text>
<text x="185.1" y="82.2">O5</text>
<text x="185.1" y="79.6">O4</text>
<text x="247.2" y="82.2">K7B</text>
<text x="253" y="80.9">G6JU</text>
<text x="266.2" y="83.2">GND</text>
<text x="55.4" y="84.5">GND</text>
<text x="120.1" y="89.1">GND</text>
<text x="173.2" y="84.7">I6</text>
<text x="173.2" y="87.2">I7</text>
<text x="181" y="88.6" transform="rotate(-90 181 88.6)">GND</text>
<text x="185.1" y="87.2">O7</text>
<text x="185.1" y="84.7">O6</text>
<text x="266.2" y="92.1">GND</text>
<text x="126.8" y="101.9">DG408DY</text>
<text x="129.2" y="99.6">U10</text>
<text x="178.5" y="98">GND</text>
<text x="195.4" y="101.9">DG408DY</text>
<text x="198.3" y="99.6">U9</text>
<text x="247.2" y="97.5">K7C</text>
<text x="253" y="100">G6JU</text>
<text x="44.2" y="106.9">J43</text>
<text x="62.2" y="105.4">J27</text>
<text x="71.9" y="107.4">GND</text>
<text x="90.3" y="106.3">R4</text>
<text x="124.2" y="106.3">S1</text>
<text x="158.4" y="106.3">R30</text>
<text x="192.8" y="106.3">S1</text>
<text x="247.2" y="106.3">K8B</text>
<text x="253" y="105.1">G6JU</text>
<text x="266.2" y="107.4">GND</text>
<text x="90.3" y="108.9">R5</text>
<text x="90.3" y="111.4">R6</text>
<text x="90.3" y="114">R7</text>
<text x="124.2" y="108.8">S2</text>
<text x="124.2" y="111.4">S3</text>
<text x="124.2" y="113.9">S4</text>
<text x="136.1" y="113.9">D</text>
<text x="158.4" y="108.9">R31</text>
<text x="158.4" y="111.4">R32</text>
<text x="158.4" y="114">R33</text>
<text x="192.8" y="108.8">S2</text>
<text x="192.8" y="111.4">S3</text>
<text x="192.8" y="113.9">S4</text>
<text x="204.7" y="113.9">D</text>
<text x="33.7" y="115.8">GND</text>
<text x="89.8" y="119">R10</text>
<text x="90.3" y="116.5">R9</text>
<text x="124.2" y="119">S6</text>
<text x="124.2" y="116.5">S5</text>
<text x="158.4" y="116.5">R55</text>
<text x="158.4" y="119">R61</text>
<text x="192.8" y="119">S6</text>
<text x="192.8" y="116.5">S5</text>
<text x="266.2" y="116.3">GND</text>
<text x="71.9" y="125.1">GND</text>
<text x="89.8" y="121.6">R28</text>
<text x="89.8" y="124.1">R29</text>
<text x="124.2" y="121.5">S7</text>
<text x="124.2" y="124.1">S8</text>
<text x="135.2" y="125.3">V+</text>
<text x="158.4" y="121.6">R87</text>
<text x="158.4" y="124.1">R88</text>
<text x="192.8" y="121.5">S7</text>
<text x="192.8" y="124.1">S8</text>
<text x="203.8" y="125.3">V+</text>
<text x="247.2" y="121.6">K8C</text>
<text x="253" y="124.1">G6JU</text>
<text x="42.9" y="127.2">J42</text>
<text x="124.2" y="129.2">A0</text>
<text x="124.2" y="131.7">A1</text>
<text x="133.5" y="130.4">GND</text>
<text x="192.8" y="129.2">A0</text>
<text x="192.8" y="131.7">A1</text>
<text x="202.1" y="130.4">GND</text>
<text x="247.2" y="130.5">K2B</text>
<text x="253" y="129.2">G6JU</text>
<text x="266.2" y="131.5">GND</text>
<text x="32.5" y="136.1">GND</text>
<text x="124.2" y="134.2">A2</text>
<text x="124.2" y="136.8">EN</text>
<text x="141.7" y="137.4">GND</text>
<text x="192.8" y="134.2">A2</text>
<text x="192.8" y="136.8">EN</text>
<text x="210.3" y="137.4">GND</text>
<text x="266.2" y="140.4">GND</text>
<text x="42.8" y="148.1">R24</text>
<text x="247.2" y="145.7">K2C</text>
<text x="253" y="148.3">G6JU</text>
<text x="42.7" y="150.4">1.5k</text>
<text x="40.4" y="159.8">D61</text>
<text x="54" y="159.8">C20</text>
<text x="65.4" y="159.8">C19</text>
<text x="89.3" y="161">C123</text>
<text x="99.3" y="161">C21</text>
<text x="112.5" y="159.8">R17</text>
<text x="40.1" y="162.1">GREEN</text>
<text x="54.1" y="162.1">0.1uF</text>
<text x="65.5" y="162.1">0.1uF</text>
<text x="89" y="163.5">0.1uF</text>
<text x="97.8" y="163.5">0.1uF</text>
<text x="112.7" y="162.1">330R</text>
<text x="29.8" y="172.3">GREEN</text>
<text x="32.5" y="170">D62</text>
<text x="42.8" y="173.5">R25</text>
<text x="54" y="169.8">C93</text>
<text x="54.1" y="172.1">0.1uF</text>
<text x="65.4" y="169.8">C92</text>
<text x="65.5" y="172.1">0.1uF</text>
<text x="71.6" y="171.7">GND</text>
<text x="113.5" y="172.3">RED</text>
<text x="113.8" y="170">D12</text>
<text x="129.5" y="168.9">J31</text>
<text x="42.7" y="175.8">1.5k</text>
<text x="161" y="175.5">J39</text>
<text x="108.7" y="181.9">GND</text>
<text x="139.1" y="185.7">GND</text>
</g>
<g font-size="1.8" fill="#848400">
<text x="77.7" y="23.7">IO_SDA</text>
<text x="77.7" y="26.3">IO_SCL</text>
<text x="84.6" y="33.9">IO_SDA</text>
<text x="84.8" y="36.4">IO_SCL</text>
<text x="53.6" y="44.1">A_IN_1_L</text>
<text x="53.6" y="46.6">A_IN_2_L</text>
<text x="53.6" y="49.1">A_IN_3_L</text>
<text x="53.6" y="51.7">A_IN_4_L</text>
<text x="53.6" y="59.3">A_IN_7_L</text>
<text x="53.6" y="54.2">A_IN_5_L</text>
<text x="53.6" y="56.8">A_IN_6_L</text>
<text x="53.6" y="64.4">A_IN_1_R</text>
<text x="53.6" y="61.8">A_IN_8_L</text>
<text x="53.6" y="69.5">A_IN_3_R</text>
<text x="53.6" y="66.9">A_IN_2_R</text>
<text x="53.6" y="72">A_IN_4_R</text>
<text x="53.6" y="77.1">A_IN_6_R</text>
<text x="53.6" y="74.5">A_IN_5_R</text>
<text x="53.6" y="82.2">A_IN_8_R</text>
<text x="53.6" y="79.6">A_IN_7_R</text>
<text x="234.8" y="86">A_OUT_1_L</text>
<text x="265.7" y="88.5">A_IN_L</text>
<text x="234.6" y="94.9">A_OUT_1_R</text>
<text x="265.7" y="97.4">A_IN_R</text>
<text x="25.8" y="106.3">A_OUT_R</text>
<text x="26" y="103.8">A_OUT_L</text>
<text x="98.4" y="106.3">A_IN_8_L</text>
<text x="166.8" y="106.3">A_IN_8_R</text>
<text x="70.1" y="112.6">A_OUT_1_R</text>
<text x="70.1" y="110.1">A_OUT_1_L</text>
<text x="98.4" y="113.9">A_IN_5_L</text>
<text x="98.4" y="111.4">A_IN_6_L</text>
<text x="98.4" y="108.8">A_IN_7_L</text>
<text x="145" y="113.9">A_OUT_L</text>
<text x="166.8" y="108.8">A_IN_7_R</text>
<text x="166.8" y="111.4">A_IN_6_R</text>
<text x="166.8" y="113.9">A_IN_5_R</text>
<text x="213.6" y="113.9">A_OUT_R</text>
<text x="234.8" y="110.1">A_OUT_2_L</text>
<text x="265.7" y="112.6">A_IN_L</text>
<text x="70.1" y="115.2">A_OUT_2_L</text>
<text x="70.1" y="117.7">A_OUT_2_R</text>
<text x="98.4" y="116.5">A_IN_1_L</text>
<text x="98.4" y="119">A_IN_2_L</text>
<text x="166.8" y="119">A_IN_2_R</text>
<text x="166.8" y="116.5">A_IN_1_R</text>
<text x="234.6" y="119">A_OUT_2_R</text>
<text x="26.7" y="124.1">A_IN_L</text>
<text x="70.1" y="122.8">A_OUT_3_R</text>
<text x="70.1" y="120.3">A_OUT_3_L</text>
<text x="98.4" y="121.5">A_IN_3_L</text>
<text x="98.4" y="124.1">A_IN_4_L</text>
<text x="166.8" y="124.1">A_IN_4_R</text>
<text x="166.8" y="121.5">A_IN_3_R</text>
<text x="265.7" y="121.5">A_IN_R</text>
<text x="26.5" y="126.6">A_IN_R</text>
<text x="234.8" y="134.2">A_OUT_3_L</text>
<text x="265.7" y="136.8">A_IN_L</text>
<text x="234.6" y="143.1">A_OUT_3_R</text>
<text x="265.7" y="145.7">A_IN_R</text>
</g>
<g font-size="1.8">
<text x="142.2" y="33">IN_R_SEL_A2</text>
<text x="142.2" y="35.6">IN_R_SEL_A1</text>
<text x="190.5" y="30.5">OUT_1_S+</text>
<text x="218.4" y="30.5">OUT_2_S+</text>
<text x="246.4" y="30.5">OUT_3_S+</text>
<text x="142.2" y="38.1">IN_R_SEL_A0</text>
<text x="142.2" y="40.6">IN_L_SEL_A0</text>
<text x="142.2" y="43.2">IN_L_SEL_A1</text>
<text x="142.2" y="45.7">IN_L_SEL_A2</text>
<text x="190.4" y="50.8">OUT_1_R+</text>
<text x="218.3" y="50.8">OUT_2_R+</text>
<text x="246.3" y="50.8">OUT_3_R+</text>
<text x="142.2" y="63.5">RLY_3_S+</text>
<text x="142.2" y="61">RLY_3_R+</text>
<text x="142.2" y="71.1">RLY_1_R+</text>
<text x="142.2" y="68.6">RLY_2_S+</text>
<text x="142.2" y="66">RLY_2_R+</text>
<text x="158.9" y="71.1">RLY_1_S+</text>
<text x="193" y="71.1">OUT_1_S+</text>
<text x="142.2" y="73.7">RLY_1_S+</text>
<text x="158.9" y="73.7">RLY_1_R+</text>
<text x="158.9" y="76.2">RLY_2_S+</text>
<text x="193" y="76.2">OUT_2_S+</text>
<text x="193" y="73.7">OUT_1_R+</text>
<text x="158.9" y="78.7">RLY_2_R+</text>
<text x="158.9" y="83.8">RLY_3_R+</text>
<text x="158.9" y="81.3">RLY_3_S+</text>
<text x="193" y="83.8">OUT_3_R+</text>
<text x="193" y="81.3">OUT_3_S+</text>
<text x="193" y="78.7">OUT_2_R+</text>
<text x="106.6" y="128.3">IN_L_SEL_A0</text>
<text x="106.6" y="130.8">IN_L_SEL_A1</text>
<text x="175" y="130.8">IN_R_SEL_A1</text>
<text x="175" y="128.3">IN_R_SEL_A0</text>
<text x="106.6" y="133.3">IN_L_SEL_A2</text>
<text x="175" y="133.3">IN_R_SEL_A2</text>
</g>
<g font-size="1.8" fill="#0000c2">
<text x="21.6" y="97.8">Sends to amp / tone / etc</text>
<text x="22.9" y="118.1">Receives from gain stage</text>
</g>
<g font-size=".9" fill="#840000">
<text x="202.2" y="40.2" transform="rotate(-90 202.2 40.2)">S+</text>
<text x="230.1" y="40.2" transform="rotate(-90 230.1 40.2)">S+</text>
<text x="258.1" y="40.2" transform="rotate(-90 258.1 40.2)">S+</text>
<text x="202.2" y="42.7" transform="rotate(-90 202.2 42.7)">R+</text>
<text x="230.1" y="42.7" transform="rotate(-90 230.1 42.7)">R+</text>
<text x="258.1" y="42.7" transform="rotate(-90 258.1 42.7)">R+</text>
</g>
</svg>
